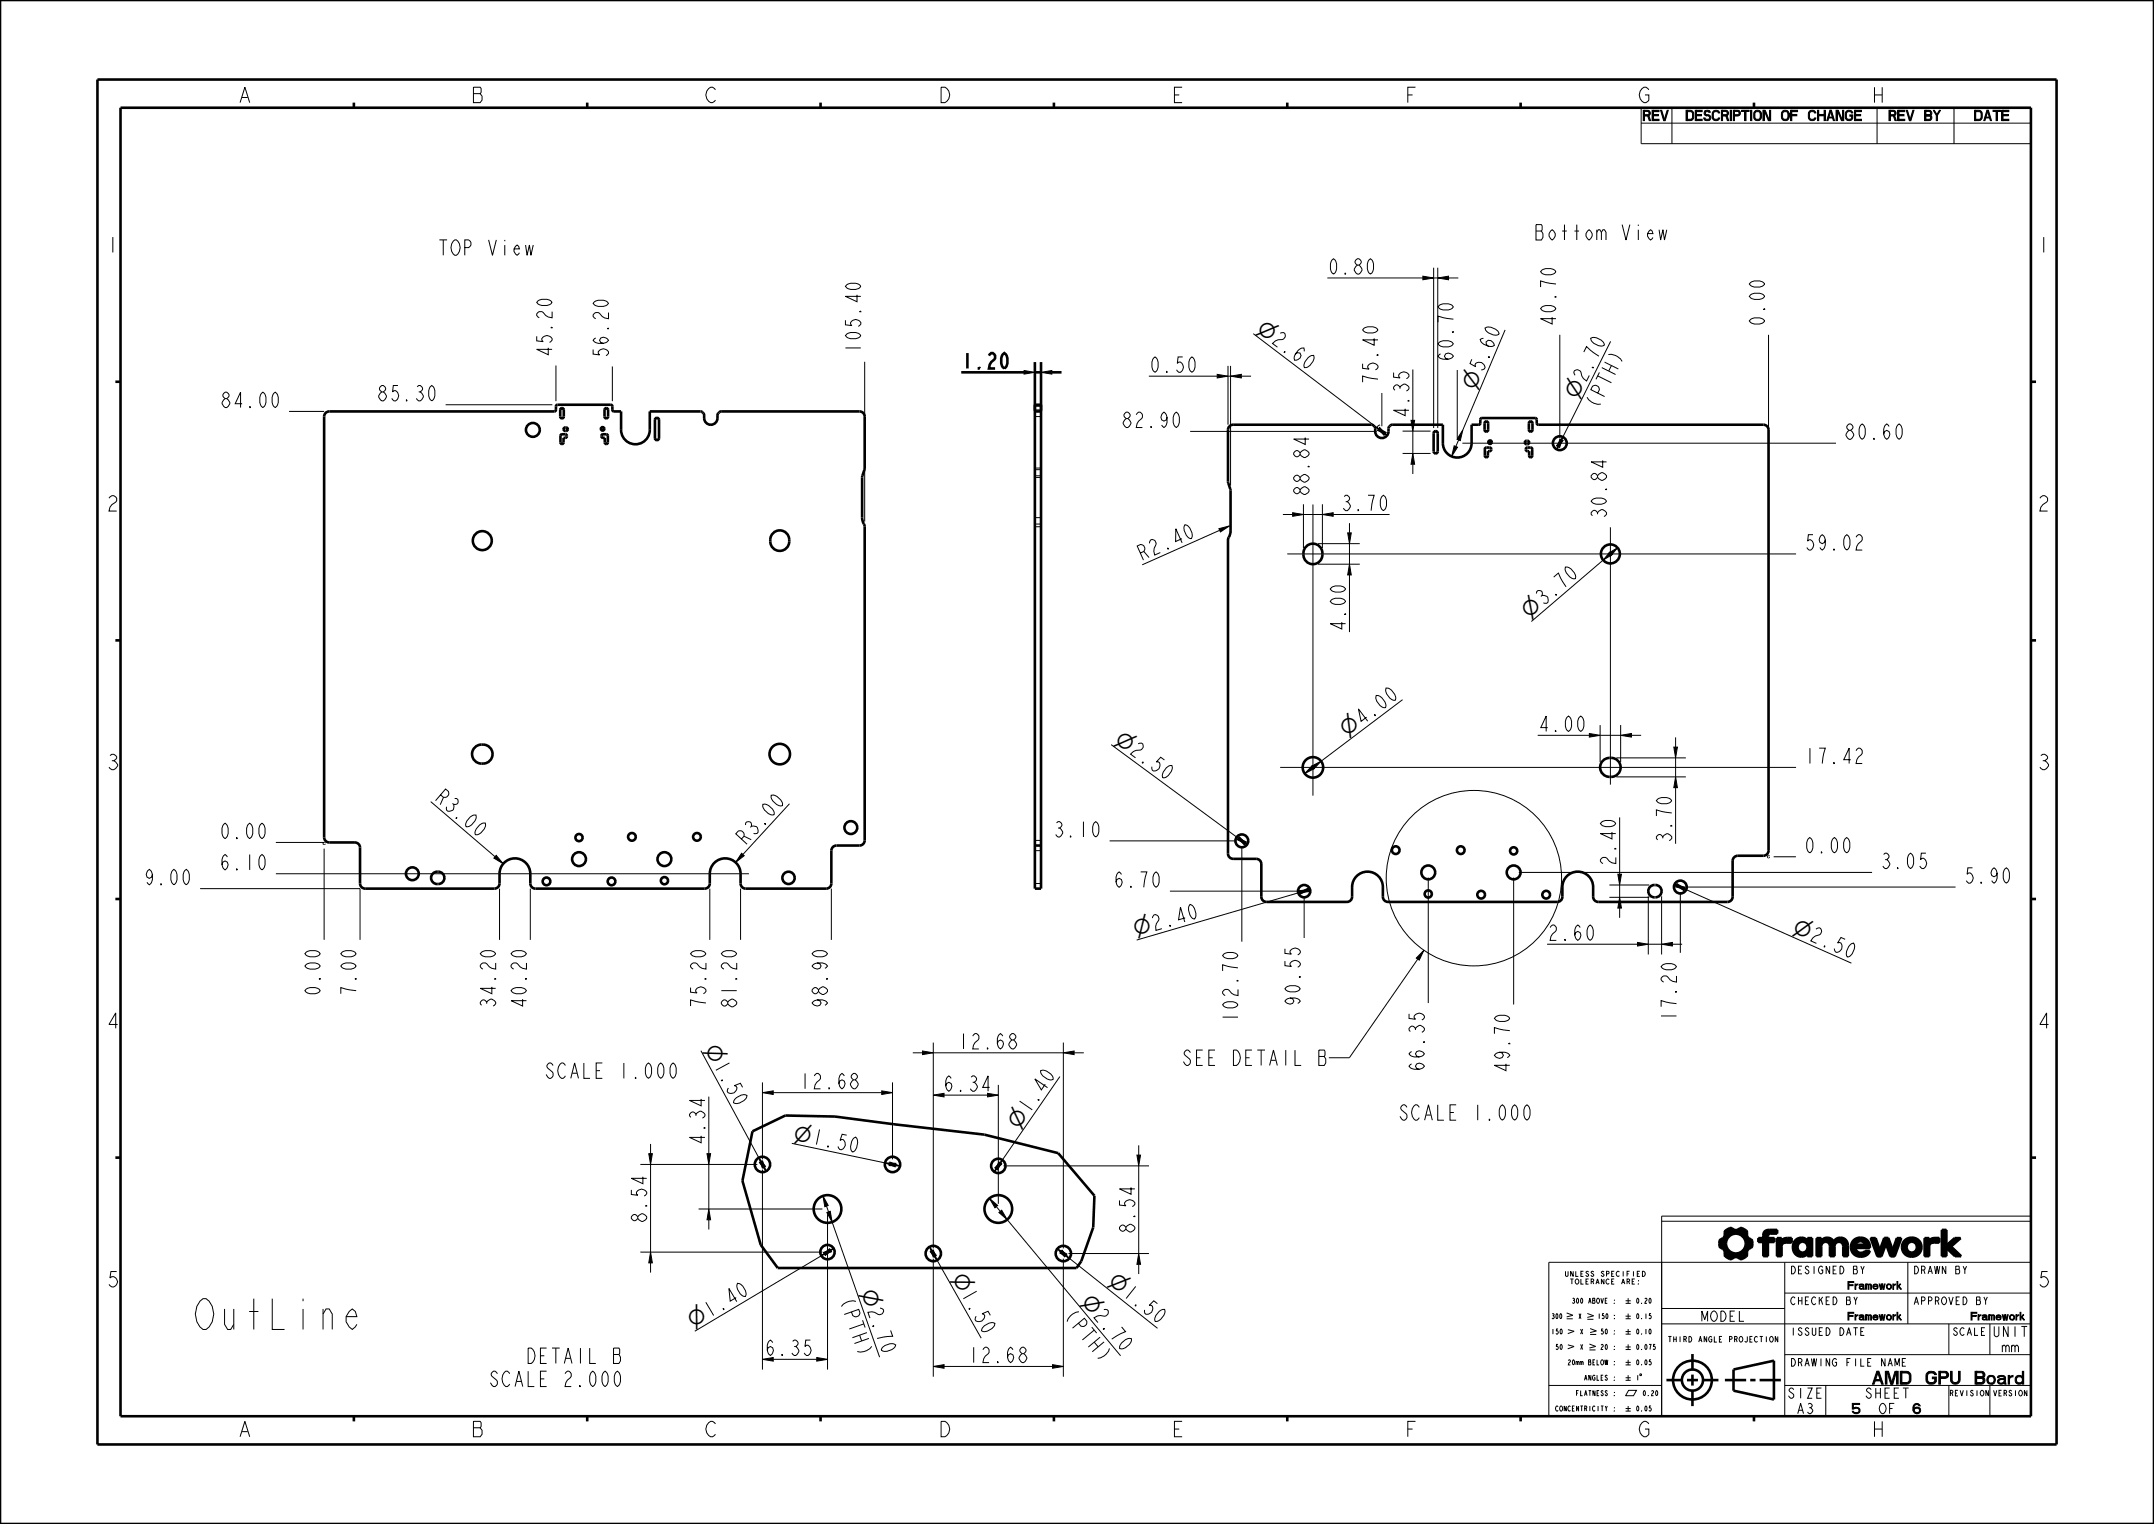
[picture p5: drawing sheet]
<svg xmlns="http://www.w3.org/2000/svg" width="420mm" height="297mm" viewBox="0 0 420 297" stroke-linecap="round" stroke-linejoin="round" font-family="sans-serif">
<g fill="#000">
<path d="M277.4 53.8l2.1 .4-2.1 .3zM280.3 54.2l2.1-.4v.7zM199.7 72.2l2.1 .4-2.1 .3zM203 72.6l2.1-.4v.7zM237.3 73l2.1 .3-2.1 .4zM239.9 73.3l2.1-.3v.7zM268.4 83.3l1.9 1-.4 .5zM269 83.3l1.5 1.6-1.9-1zM275.1 81.9h.7l-.3 2.1zM275.5 88.4l.3 2.1h-.7zM283.5 86.9l.7 .3-1.1 1.7zM285.2 83.8l-.5 2.1-.6-.3z"/>
<path d="M304.2 85.5l.6 .4-1.3 1.7zM304.7 85.2l-.6 2-.6-.3zM237.7 103l2-.5-1.7 1.2zM252.1 99.9l2.1 .4-2.1 .3zM257.9 100.3l2.1-.4v.7zM262.8 103.8h.7l-.4 2.1zM263.1 109.9l.4 2.1h-.7zM314 107.5l.4 .6-1.8 1.1zM313.6 107.8l1.8-1.1-1.4 1.7zM255.9 149.2l.4 .6-1.9 1zM255.7 149.3l1.9-1-1.5 1.6zM309.9 142.9l2.1 .4-2.1 .3z"/>
<path d="M316 143.3l2.1-.4v.7zM326.4 145.6h.7l-.4 2.1zM326.7 151.4l.4 2.1h-.7zM96.8 166.7l1.3 1.6-1.8-1.1zM144.6 166.3l.5 .5-1.7 1.3zM241.1 163.1l1.9 1-.4 .6zM241.7 163.1l1.4 1.5-1.9-1zM253.1 174l2-.9 .2 .7zM253.3 173.6l2.1-.3-1.9 1zM315.8 174.9l.4 2.1h-.7zM315.5 170.4h.7l-.4 2.1zM326.5 172.4l2.1 .5-.3 .6z"/>
<path d="M327 172.2l1.8 1.2-2.1-.6zM319.3 183.7l2.1 .3-2.1 .4zM324 184l2.1-.3v.7zM148.7 212.9l2.1-.3v.7zM171.9 212.6l2.1 .3-2.1 .4zM182 213.4l2.1-.3v.7zM179.9 204.8l2.1 .4-2.1 .3zM192.6 213.1l2.1 .3-2.1 .4zM207.3 205.2l2.1-.4v.7zM126.5 224.8h.7l-.3 2.1zM138.2 235.6l.4 2.1h-.7zM137.9 224.8h.7l-.4 2.1z"/>
<path d="M148 225.6l1.3 1.7-.7 .3zM148.1 226.6l.6-.4 .7 2.1zM160.5 233.1l1 1.8-.7 .3zM161.2 236.3l.7-.2 .4 2.1zM172.6 226.6l2.1 .1-.2 .7zM173.5 226.5l2 .7h-2.1zM192.9 233.5l1.6 1.4-.5 .5zM194.8 226.4l.5 .4-1.4 1.6zM195.5 226.1l-1 1.9-.5-.4zM194.8 236.3l.5-.5 1.1 1.9zM221.7 225.1h.7l-.4 2.1zM337.2 239.4h.4z"/>
<path d="M336.6 239.7l1-.3 .5 .2zM336.5 239.8l1.7-.1zM336.4 239.9l1.8-.2 2.2 .1 .2 .3-4.3 .6zM338.8 239.6l.6-.3 .3 .1zM338.5 239.7l1.2-.3 .7 .4zM344.1 240l.7-.3h1.7v.7h-2.6zM126.9 244l.3 2.1h-.7zM160.1 244.7l1.7-1.3 .3 .6zM160.6 244.1l1.9-.8-1.6 1.4zM181.2 243l1.4 1.6-.6 .4zM181.4 243.9l.6-.3 .7 2zM206.2 243.4l1.8 1-.4 .5z"/>
<path d="M207.1 243.6l1.4 1.6-1.9-1zM222 244.3l.4 2.1h-.7zM335.4 243l1.2-.1 .1 .3-.8 .2zM335.4 241.6l1.4-.2-.3 .8 .1 .7-1.2 .1-.1-.7zM335.9 243.4l.8-.2 .8 .8-1.2 .6v-.8zM336.3 240.7l1.9-.3-.8 .3-.6 .7-1.3 .2 .6-.4zM337.3 245.4l.3-.1zM336.8 245.1l1.4-.1-.9 .4zM336.6 245h1.9zM338.2 240.4l2.4-.3v.6l-1 .1-.7-.3zM336.3 244.6l1.2-.6 .7 .3 2.4 .3-.2 .3-3.8 .1zM338.6 245l1.8-.1-1.1 .4z"/>
<path d="M339.3 245.3l.9-.2-.6 .3zM338.8 244.3l.7-.3 1.1-.1v.7zM339.6 240.8h1zM339.5 244l1.2-.2zM339.7 240.9h1zM339.6 243.9l1.1-.2zM339.8 241h.9l-.8 .1zM339.7 243.8l1-.1zM339.9 241.1l.8-.1 .1 .1-.8 .1zM339.9 243.6l.9-.1-1 .2zM340 241.2l.8-.1v.1l-.7 .1zM340 243.5l.9-.1-1 .2z"/>
<path d="M340.1 241.3l.7-.1 .7 .4-1.2 .1zM340.2 243.2l1.3-.1a1.97 1.97 0 0 1-1.5 .4zM340.3 241.7h1.3l-1.3 .1zM340.3 243l1.3-.1v.1l-1.4 .2zM340.3 241.8l1.3-.1v.1l-1.2 .1zM340.3 242.9l1.3-.1-1.3 .2zM340.4 241.9l1.2-.1 .1 .1-1.3 .2zM340.4 242.8l1.3-.1-.1 .1-1.3 .1zM340.4 242.1l1.3-.2v.2l-1.3 .1zM340.4 242.6l1.3-.1v.2l-1.3 .1zM340.4 242.2l1.3-.1v.2l-1.3 .2zM340.4 242.5l1.3-.2v.2l-1.3 .1z"/>
<path d="M342.9 241.3h.9l.9-.5v.5l-1.8 .7zM343.8 240.8l1-.1-1 .6zM343.8 240.7l1-.1zM343.8 240.6l1.1-.1zM343.8 240.5l1.2-.1zM343.9 240.4h1.4zM342.9 242l1.8-.7h1.3v.7h-1.3v2.8h-.9v-2.8zM347.4 242.6v2.2h-.9zM346.5 241.3h.9v.5a1.16 1.16 0 0 1 1.1-.5h.8v.9h-1a.84 .84 0 0 0-.9 .4l-.9 2.2zM349.9 241.9l1.6 .1-1.7 .1zM349.6 243.2l.9-.2v.2l-.9 .2zM349.6 242.9l.9-.1v.2l-.9 .2z"/>
<path d="M349.6 243.4l.9-.2v.2l-.9 .1zM349.6 242.7l1-.1-.1 .2-.9 .1zM349.6 243.5l.9-.1 .1 .1-.9 .1zM349.6 242.6l1-.1v.1l-1 .1zM349.7 243.6l.9-.1 .1 .2-1 .1zM349.7 242.5l1-.1-.1 .1-1 .1zM349.7 243.8l1-.1v.1l-.9 .1zM349.7 242.3h1.1l-1.1 .2zM349.8 242.2l1.2-.1-.2 .2h-1.1zM349.8 243.9l.9-.1 .2 .1-1.1 .1zM349.8 244h1.2l-1.1 .1zM349.8 242.1l1.6-.1-1.6 .2z"/>
<path d="M350.7 241.3h1zM351.1 244.9h.4zM349.9 244.1l1.1-.1a.95 .95 0 0 0 1.4-.5v.8l-2.5-.1zM350.9 244.8h.9zM350.5 241.4l1.4-.1zM350.2 241.6l.3-.2 1.4-.1 .3 .2zM350.5 244.7h1.6l-1.2 .1zM350.4 244.6h1.8zM350.1 241.7l2.1-.2 .1 .1zM350.2 244.5l2.1-.1-.1 .2h-1.8zM350.1 241.7h2.3l-2.4 .1zM350.1 244.4l2.3-.1z"/>
<path d="M350 241.8h2.4l-2.5 .1zM349.9 244.2l2.5 .1-2.3 .1zM352.4 241.3h.9v3.5h-.9v-1.3a1.15 1.15 0 0 0-.4-1.4l.4-.3zM349.9 241.9l2.5-.1-.4 .3zM354.2 241.3h.9v3.5h-.9zM355.9 242h2.7a.85 .85 0 0 0-.9 .9v1.9h-.9v-1.9a.83 .83 0 0 0-.9-.9zM355.3 241.6a1.4 1.4 0 0 1 2.2 .3l-1.7 .1-.6 .5-.1-.6zM357.8 241.6a1.46 1.46 0 0 1 2.4 .7l-.9 .1-.5-.4h-1.3zM359.3 242.4l.9-.1 .1 2.5h-.9v-1.9zM361 243.5l.8-.2 .1 .2-.9 .1zM361 242.5l.9-.2v.2l-.9 .1zM361 243.6l.9-.1v.1l-.9 .2z"/>
<path d="M361 242.3l1-.1-1 .3zM361 243.8l.9-.2 .1 .2-.9 .1zM361.1 242.2l1-.1-.1 .1-1 .1zM361.1 243.9l.9-.1 .1 .1-.9 .1zM361.2 242.1l1.1-.1-1.2 .2zM361.2 244l.9-.1 .2 .1-1.1 .1zM361.2 242l1.5-.1-1.5 .2zM361.2 244.1h1.3l-1.2 .1zM361.4 241.8a1.89 1.89 0 0 1 3.1 .5l-.9 .1a.9 .9 0 0 0-.9-.5l-1.5 .1zM361.3 244.2h1.5zM362.4 244.9l1.1-.1zM361.3 244.2l1.7-.1 .7-.3h.9l-.3 .5-2.8 .1z"/>
<path d="M361 242.6h3.6v.5l-3.7 .1zM361.5 244.4l2.8-.1-.8 .5-1.1 .1zM363.6 242.4l.9-.1 .1 .3h-.9zM360.9 243.2l3.7-.1-2.8 .1v.1l-.8 .2zM364.8 241.3h.9l.8 2.4-.4 1.1zM367.4 241.3h.8l.9 2.3 1.6-2.3-1.3 3.5h-.8l-.9-2.4-.9 2.4h-.7zM369.9 241.3h.8l-1.6 2.3zM370.9 243.2l.9-.2v.2l-.9 .1zM370.9 242.9l.9-.1v.2l-.9 .2zM370.9 243.3l.9-.1v.2l-.9 .1zM370.9 242.8l.9-.1v.1l-.9 .1zM370.9 243.5l.9-.1 .1 .1-.9 .1z"/>
<path d="M370.9 242.6l1-.1-.1 .2-.9 .1zM371 243.6l.9-.1v.2l-.9 .1zM371 242.5l1-.1-.1 .1-1 .1zM371 243.8l.9-.1 .1 .1-.9 .1zM371 242.3l1.1-.1-.1 .2-1 .1zM371.1 243.9l.9-.1 .2 .1-1.1 .1zM371.1 242.2l1.2-.1-1.3 .2zM371.1 244l1.1-.1 .2 .1-1.2 .1zM371.1 242.1l1.6-.1-1.6 .2zM371.4 241.8a1.94 1.94 0 0 1 3.2 .7l-.9 .1a.96 .96 0 0 0-1-.6l-1.6 .1zM371.2 244.1h3.1a1.97 1.97 0 0 1-3.1 0zM373.7 242.6l.9-.1 .1 .7-.2 .7-.2 .2h-1.4a1.06 1.06 0 0 0 .8-1.5z"/>
<path d="M376.2 242.6v2.2h-.9zM375.3 241.3h.9v.5a1.16 1.16 0 0 1 1.1-.5h.8v.9h-1a.84 .84 0 0 0-.9 .4l-.9 2.2zM378.6 239.7h.9v3l1.6-1.4h1.2l-1.9 1.6 2 1.9h-1.2l-1.7-1.6v1.6h-.9zM159.3 264.6l2.1 .3-2.1 .4zM182 266.3l2.1-.4v.7zM205.2 265.9l2.1 .4-2.1 .3z"/>
</g>
<g fill="none" stroke="#000" stroke-width=".19">
<path d="M320 21h76v7h-76zM320 24h76M326 21v7M366 21v7M381 21v7M258.8 54.2h18.6M277.4 53.8l2.1 .4-2.1 .3zM279.5 52.2v31.2M279.5 54.2h.8M280.3 54.2l2.1-.4v.7zM280.3 52.2v31.2M282.4 54.2h1.9"/>
<path d="M86.9 78.9h20.8M108.4 71.2v7M119.4 71.4v6.8M168.6 70.5v31.2M199.7 72.2l2.1 .4-2.1 .3zM203 72.6l2.1-.4v.7zM224 73.3h13.3M237.3 73l2.1 .3-2.1 .4zM239.4 71.3v11.5M239.4 73.3h.5M239.9 73.3l2.1-.3v.7zM239.9 71.3v23.3"/>
<path d="M242 73.3h1.9M244.4 65l24 18.3M269.4 76.6v6.5M275.5 72v9.9M284.1 72.1v13.3M293.5 64.3l-8.3 19.5M304.1 65.2v20.2M314 66.5l-9.3 18.7M344.8 65.2v100.8M56.4 80.2h6.8M232.1 84.1h36.3M252.1 99.9l2.1 .4-2.1 .3z"/>
<path d="M254.2 98.3v8.5M256 98.3v56.8M257.9 98.3v8.5M268.4 83.3l1.9 1-.4 .5zM269 83.3l1.5 1.6-1.9-1zM269.1 82.8a1.3 1.3 0 0 0-1 1.3M273.5 88.4h5.4M273.5 84h5.4M275.1 81.9h.7l-.3 2.1zM275.5 88.4l.3 2.1h-.7zM275.5 84v4.4M275.5 90.5v1.9"/>
<path d="M281.3 86.4a2.8 2.8 0 0 0 2.7 2.8M283.5 86.9l.7 .3-1.1 1.7zM284.4 85.7l-.5 1.3M285.1 86.4h72.9M285.2 83.8l-.5 2.1-.6-.3zM302.8 86.4a1.35 1.35 0 0 0 1.6 1.3M304.2 85.5l.6 .4-1.3 1.7zM304.7 85.2l-.6 2-.6-.3zM237.7 103l2-.5-1.7 1.2zM237.8 103.3l-15.1 6.8M250.2 100.3h1.9M251 107.9h99.2"/>
<path d="M254.2 100.3h3.7M257 109.9h8.1M257 105.9h8.1M257.9 100.3l2.1-.4v.7zM260 100.3h10.9M262.8 103.8h.7l-.4 2.1zM263.1 109.9l.4 2.1h-.7zM263.1 101.9v1.9M263.1 105.9v4M263.1 112v11.2M312.2 107.9a1.85 1.85 0 0 0 1.1 1.8M312.6 109.2l-14 11.9"/>
<path d="M313.6 107.8l1.8-1.1-1.4 1.7zM314 107.5l.4 .6-1.8 1.1zM314 102.8v50.1M273.5 136.4l-15.9 11.9M84 156.2l12.5 10.8M153.9 156.6l-9 9.9M216.7 145.1l24.4 18M249.6 149.5h100.6M254 149.5a2 2 0 0 0 1.1 1.8M255.7 149.3l1.9-1-1.5 1.6zM255.9 149.2l.4 .6-1.9 1zM299.8 143.3h10.1"/>
<path d="M309.9 142.9l2.1 .4-2.1 .3zM312 143.3h4M312 141.3v7.2M315.2 151.4h13.5M315.2 147.7h13.5M315.8 159.3v11.1M316 143.3l2.1-.4v.7zM316 141.3v7.2M318.1 143.3h1.9M326.4 145.6h.7l-.4 2.1zM326.7 151.4l.4 2.1h-.7zM326.7 143.7v1.9"/>
<path d="M326.7 147.7v3.7M326.7 153.5v10.9M39 173.2h31.2v10M53.8 170.3h92.2M53.8 164.2h9.4M63.2 165.4v17.8M96.8 166.7l1.3 1.6-1.8-1.1zM97.4 173.2v10M103.4 173.2v10M138.4 173.2v10M144.4 173.2v10M144.6 166.3l.5 .5-1.7 1.3z"/>
<path d="M162.1 173.2v10M216.4 163.9h24.7M228.1 173.7h25.2M241.1 163.1l1.9 1-.4 .6zM241.7 163.1l1.4 1.5-1.9-1zM241.8 162.7a1.25 1.25 0 0 0-.9 1.2M242.1 164.9v18.6M253.1 174l2-.9 .2 .7zM253.1 174l-31.5 9.2M253.3 173.6l2.1-.3-1.9 1zM254.3 174.7v8.1M255 172.7a1.2 1.2 0 0 1 .5 1"/>
<path d="M278.5 171v24.5M295.1 171v24.8M296.1 170h68.9M313.8 174.9h7.8M313.8 172.5h7.8M315.5 170.4h.7l-.4 2.1zM315.8 174.9l.4 2.1h-.7zM315.8 172.5v2.4M315.8 177v1.9M321.4 174.7v11.3M324 174.7v11.3M326.5 172.4l2.1 .5-.3 .6z"/>
<path d="M327 172.2l1.8 1.2-2.1-.6zM327.1 171.8a1.25 1.25 0 0 0-.5 1.8M327.6 173.9v11.8M328.6 172.9h52.7M328.8 173.4l32.2 14.3M328.9 172.6a1.25 1.25 0 0 1-.3 1.1M345.8 167h4.4M301.7 184h17.6M319.3 183.7l2.1 .3-2.1 .4zM321.4 184h2.6M324 184l2.1-.3v.7zM326.1 184h1.9"/>
<path d="M136.7 204.8l11.3 20.8M138.2 213.7v11.1M148.7 212.9l2.1-.3v.7zM148.7 210.9v15M150.8 212.9h21.1M171.9 212.6l2.1 .3-2.1 .4zM174 210.9v15M178 205.2h1.9M179.9 204.8l2.1 .4-2.1 .3zM182 213.4l2.1-.3v.7zM182 203.2v40.1M182 205.2h25.3"/>
<path d="M184.1 213.4h8.5M192.6 213.1l2.1 .3-2.1 .4zM194.7 211.4v23.2M206.7 209.8l-11.2 16.3M207.3 205.2l2.1-.4v.7zM207.3 203.2v40.1M209.4 205.2h1.9M124.9 226.9h22.8M126.5 224.8h.7l-.3 2.1zM126.9 222.9v1.9M126.9 226.9v17.1M136.2 235.6h24.2"/>
<path d="M137.9 224.8h.7l-.4 2.1zM138.2 235.6l.4 2.1h-.7zM138.2 226.9v8.7M138.2 237.7v1.9M148 225.6l1.3 1.7-.7 .3zM148.1 226.6l.6-.4 .7 2.1zM148.7 227.9v39M150.2 226.9a1.5 1.5 0 0 1-1.7 1.5M154.4 222.8l18.2 3.8M160.5 233.1l1 1.8-.7 .3zM161.2 235l.4 1.2M161.2 236.3l.7-.2 .4 2.1z"/>
<path d="M161.4 236.6v30.3M161.4 232.9a2.7 2.7 0 0 0-2.7 2.7M162.3 238.2l9.2 26.3M172.6 226.6l2.1 .1-.2 .7zM173.5 226.5l2 .7h-2.1zM175.5 226.9l-.1 .6-.3 .5M192.9 233.5l1.6 1.4-.5 .5zM193.3 227.2a1.4 1.4 0 0 0 1.4 1.4M193.8 233.1a2.7 2.7 0 0 0-1.8 2.5M194.3 235.2l.7 .9M194.8 226.4l.5 .4-1.4 1.6zM194.8 236.3l.5-.5 1.1 1.9z"/>
<path d="M195.5 226.1l-1 1.9-.5-.4zM195.7 227.2h28.3M196.4 237.7l22.1 26.5M221.7 225.1h.7l-.4 2.1zM222 223.2v1.9M222 227.2v17.1M324 238h72M336.4 239.9l1.8-.2 2.2 .1 .2 .3-4.3 .6zM336.5 239.8l1.7-.1zM336.6 239.7l1-.3 .5 .2zM337.2 239.4h.4zM338.5 239.7l1.2-.3 .7 .4z"/>
<path d="M338.8 239.6l.6-.3 .3 .1zM344.1 240l.7-.3h1.7v.7h-2.6zM378.6 239.7h.9v3l1.6-1.4h1.2l-1.9 1.6 2 1.9h-1.2l-1.7-1.6v1.6h-.9zM124.9 244h35.4M126.9 244l.3 2.1h-.7zM126.9 246.1v1.9M160.1 244.7l1.7-1.3 .3 .6zM160.1 244.7l-24.6 14.7M160.6 244.1l1.9-.8-1.6 1.4zM161.9 242.7a1.4 1.4 0 0 1 .8 1.3M181.2 243l1.4 1.6-.6 .4zM181.4 243.9l.6-.3 .7 2z"/>
<path d="M182 245.3v23M182.1 242.8a1.5 1.5 0 0 0-1.6 1.5M182.7 245.6l8.6 15.2M206.2 243.4l1.8 1-.4 .5zM206.9 242.9a1.5 1.5 0 0 0-1.1 1.4M207.1 243.6l1.4 1.6-1.9-1zM207.3 245.3v23M208.3 244.3h15.7M208.5 245.2l17.2 13.7M222 244.3l.4 2.1h-.7zM305.5 257h1.2M305.5 255.9l1.2 .4-1.2 .3"/>
<path d="M305.7 259.1l1.2 .3-1.2 .5M309.5 257.1h1.2M309.5 256l1.2 .4M310 258.9l1.3 .5M310.7 256.4l-1.2 .3M311.3 259.4l-1.3 .3M324 255h24M324 258h72M335.4 243l1.2-.1 .1 .3-.8 .2zM335.4 241.6l1.4-.2-.3 .8 .1 .7-1.2 .1-.1-.7zM335.9 243.4l.8-.2 .8 .8-1.2 .6v-.8zM336.3 240.7l1.9-.3-.8 .3-.6 .7-1.3 .2 .6-.4z"/>
<path d="M336.3 244.6l1.2-.6 .7 .3 2.4 .3-.2 .3-3.8 .1zM336.6 245h1.9zM336.8 245.1l1.4-.1-.9 .4zM337.3 245.4l.3-.1zM338.2 240.4l2.4-.3v.6l-1 .1-.7-.3zM338.6 245l1.8-.1-1.1 .4zM338.8 244.3l.7-.3 1.1-.1v.7zM339.3 245.3l.9-.2-.6 .3zM339.5 244l1.2-.2zM339.6 240.8h1zM339.6 243.9l1.1-.2zM339.7 240.9h1z"/>
<path d="M339.7 243.8l1-.1zM339.8 241h.9l-.8 .1zM339.9 241.1l.8-.1 .1 .1-.8 .1zM339.9 243.6l.9-.1-1 .2zM340 241.2l.8-.1v.1l-.7 .1zM340 243.5l.9-.1-1 .2zM340.1 241.3l.7-.1 .7 .4-1.2 .1zM340.2 243.2l1.3-.1a1.97 1.97 0 0 1-1.5 .4zM340.3 241.7h1.3l-1.3 .1zM340.3 243l1.3-.1v.1l-1.4 .2zM340.3 241.8l1.3-.1v.1l-1.2 .1zM340.3 242.9l1.3-.1-1.3 .2z"/>
<path d="M340.4 241.9l1.2-.1 .1 .1-1.3 .2zM340.4 242.8l1.3-.1-.1 .1-1.3 .1zM340.4 242.1l1.3-.2v.2l-1.3 .1zM340.4 242.6l1.3-.1v.2l-1.3 .1zM340.4 242.2l1.3-.1v.2l-1.3 .2zM340.4 242.5l1.3-.2v.2l-1.3 .1zM342.9 241.3h.9l.9-.5v.5l-1.8 .7zM342.9 242l1.8-.7h1.3v.7h-1.3v2.8h-.9v-2.8zM343.8 240.8l1-.1-1 .6zM343.8 240.7l1-.1zM343.8 240.6l1.1-.1zM343.8 240.5l1.2-.1z"/>
<path d="M343.9 240.4h1.4zM346.5 241.3h.9v.5a1.16 1.16 0 0 1 1.1-.5h.8v.9h-1a.84 .84 0 0 0-.9 .4l-.9 2.2zM347.4 242.6v2.2h-.9zM348 252h48M348 246v30M349.6 242.9l.9-.1v.2l-.9 .2zM349.6 243.2l.9-.2v.2l-.9 .2zM349.6 243.4l.9-.2v.2l-.9 .1zM349.6 242.7l1-.1-.1 .2-.9 .1zM349.6 243.5l.9-.1 .1 .1-.9 .1zM349.6 242.6l1-.1v.1l-1 .1zM349.7 243.6l.9-.1 .1 .2-1 .1z"/>
<path d="M349.7 242.5l1-.1-.1 .1-1 .1zM349.7 243.8l1-.1v.1l-.9 .1zM349.7 242.3h1.1l-1.1 .2zM349.8 243.9l.9-.1 .2 .1-1.1 .1zM349.8 242.2l1.2-.1-.2 .2h-1.1zM349.8 244h1.2l-1.1 .1zM349.8 242.1l1.6-.1-1.6 .2zM349.9 244.1l1.1-.1a.95 .95 0 0 0 1.4-.5v.8l-2.5-.1zM349.9 244.2l2.5 .1-2.3 .1zM349.9 241.9l2.5-.1-.4 .3zM349.9 241.9l1.6 .1-1.7 .1zM350 241.8h2.4l-2.5 .1z"/>
<path d="M350.1 244.4l2.3-.1zM350.1 241.7l2.1-.2 .1 .1zM350.1 241.7h2.3l-2.4 .1zM350.2 244.5l2.1-.1-.1 .2h-1.8zM350.2 241.6l.3-.2 1.4-.1 .3 .2zM350.4 244.6h1.8zM350.5 244.7h1.6l-1.2 .1zM350.5 241.4l1.4-.1zM350.7 241.3h1zM350.9 244.8h.9zM351.1 244.9h.4zM352.4 241.3h.9v3.5h-.9v-1.3a1.15 1.15 0 0 0-.4-1.4l.4-.3z"/>
<path d="M354.2 241.3h.9v3.5h-.9zM355.3 241.6a1.4 1.4 0 0 1 2.2 .3l-1.7 .1-.6 .5-.1-.6zM355.9 242h2.7a.85 .85 0 0 0-.9 .9v1.9h-.9v-1.9a.83 .83 0 0 0-.9-.9zM357.8 241.6a1.46 1.46 0 0 1 2.4 .7l-.9 .1-.5-.4h-1.3zM359.3 242.4l.9-.1 .1 2.5h-.9v-1.9zM360.9 243.2l3.7-.1-2.8 .1v.1l-.8 .2zM361 242.6h3.6v.5l-3.7 .1zM361 243.5l.8-.2 .1 .2-.9 .1zM361 242.5l.9-.2v.2l-.9 .1zM361 243.6l.9-.1v.1l-.9 .2zM361 242.3l1-.1-1 .3zM361 243.8l.9-.2 .1 .2-.9 .1z"/>
<path d="M361.1 242.2l1-.1-.1 .1-1 .1zM361.1 243.9l.9-.1 .1 .1-.9 .1zM361.2 242.1l1.1-.1-1.2 .2zM361.2 244l.9-.1 .2 .1-1.1 .1zM361.2 242l1.5-.1-1.5 .2zM361.2 244.1h1.3l-1.2 .1zM361.3 244.2l1.7-.1 .7-.3h.9l-.3 .5-2.8 .1zM361.3 244.2h1.5zM361.4 241.8a1.89 1.89 0 0 1 3.1 .5l-.9 .1a.9 .9 0 0 0-.9-.5l-1.5 .1zM361.5 244.4l2.8-.1-.8 .5-1.1 .1zM362.4 244.9l1.1-.1zM363.6 242.4l.9-.1 .1 .3h-.9z"/>
<path d="M364.8 241.3h.9l.8 2.4-.4 1.1zM367.4 241.3h.8l.9 2.3 1.6-2.3-1.3 3.5h-.8l-.9-2.4-.9 2.4h-.7zM369.9 241.3h.8l-1.6 2.3zM370.9 242.9l.9-.1v.2l-.9 .2zM370.9 243.2l.9-.2v.2l-.9 .1zM370.9 242.8l.9-.1v.1l-.9 .1zM370.9 243.3l.9-.1v.2l-.9 .1zM370.9 242.6l1-.1-.1 .2-.9 .1zM370.9 243.5l.9-.1 .1 .1-.9 .1zM371 242.5l1-.1-.1 .1-1 .1zM371 243.6l.9-.1v.2l-.9 .1zM371 242.3l1.1-.1-.1 .2-1 .1z"/>
<path d="M371 243.8l.9-.1 .1 .1-.9 .1zM371.1 242.2l1.2-.1-1.3 .2zM371.1 243.9l.9-.1 .2 .1-1.1 .1zM371.1 242.1l1.6-.1-1.6 .2zM371.1 244l1.1-.1 .2 .1-1.2 .1zM371.2 244.1h3.1a1.97 1.97 0 0 1-3.1 0zM371.4 241.8a1.94 1.94 0 0 1 3.2 .7l-.9 .1a.96 .96 0 0 0-1-.6l-1.6 .1zM372 246v12M373.7 242.6l.9-.1 .1 .7-.2 .7-.2 .2h-1.4a1.06 1.06 0 0 0 .8-1.5zM375.3 241.3h.9v.5a1.16 1.16 0 0 1 1.1-.5h.8v.9h-1a.84 .84 0 0 0-.9 .4l-.9 2.2zM376.2 242.6v2.2h-.9zM380 258v6"/>
<path d="M388 258v6M396 246h-94v30h94v-39h-72v39M150.8 264.9h8.5M159.3 264.6l2.1 .3-2.1 .4zM182 266.3l2.1-.4v.7zM184.1 266.3h21.1M205.2 265.9l2.1 .4-2.1 .3zM302 270h22M305.7 262.1l1.2 .3-1.2 .5M309.9 263.1h1.2M309.9 261.9l1.2 .5M310 260.1h1.2"/>
<path d="M311.1 262.4l-1.2 .3M348 264h48M348 270h48M356 270v6M380 270v6M388 270v6"/>
<circle cx="287.4" cy="171.1" r="17.1"/>
</g>
<g fill="none" stroke="#000" stroke-width=".51">
<path d="M0 0h420v297h-420zM19 15.5h382v266h-382zM23.5 21h372.5v255h-372.5zM69 20v1M114.5 20v1M160 20v1M205.5 20v1M251 20v1M296.5 20v1M342 20v1M22.5 74.4h1M187.4 72.6h12.3"/>
<path d="M201.8 70.6v9.5M201.8 72.6h1.2M203 70.6v9.5M205.1 72.6h1.9M396 74.4h1M22.5 124.8h1M396 124.8h1M22.5 175.2h1M396 175.2h1M22.5 225.6h1M336.4 239.9l.7-.5h.5a1.25 1.25 0 0 0 1.7 0l.3-.1 .5 .3 .5 .5a1.25 1.25 0 0 0 .9 1.5l.1 .2 .1 .5-.2 .8a1.25 1.25 0 0 0-.9 1.5l-.1 .2-.4 .3-.8 .2a1.25 1.25 0 0 0-1.7 0l-.3 .1a1.35 1.35 0 0 1-1-1.6l-1-.9v-.9l.1-.4a1.25 1.25 0 0 0 .9-1.5zM344.1 240l.6-.3h1.8v.7h-1.4l-.3 .3-.1 .6h1.3v.7h-1.3v2.8h-.9v-2.8h-.9v-.7h.9l.1-.8z"/>
<path d="M378.6 239.7h.9v3l1.6-1.4h1.2l-1.9 1.6 2 1.9h-1.2l-1.7-1.6v1.6h-.9zM396 225.6h1M151.6 247.1l-3.3-4.5-3.5-12.5 1.9-9.6 6.4-3.1 9.7 .2 11.5 1.5 17.6 2 14.4 3.6 7.1 8.3-.2 6.2-2.4 6.6-.9 1.3M346.5 241.3h.9v.6l.6-.6h1.3v.9h-1.3l-.5 .3-.1 2.3h-.9zM350.1 241.7l.6-.4 .6-.1 .7 .2 .4 .4v-.5h.9v3.5h-.9v-.5l-.4 .4-.6 .2-.7-.1-.6-.4-.4-.6-.1-.8 .1-.7zM354.2 241.3h.9v.6l.7-.6 .8-.1 .6 .3 .3 .5 .4-.5 .5-.2 .7-.1 .5 .2 .4 .4 .3 .6v2.4h-.9v-2.2l-.3-.4-.5-.2-.5 .2-.3 .4-.1 2.2h-.9v-2.2l-.3-.4-.5-.2-.5 .2-.3 .4-.1 2.2h-.9zM361.4 241.7l.6-.4 .7-.1 .7 .1 .6 .4 .5 .6 .1 .9h-2.8l.3 .6 .5 .3h.6l.5-.3h.9l-.3 .5-.6 .4-.8 .2-.8-.1-.6-.4-.4-.6-.2-.7 .1-.8zM362.1 242.1l.4-.2h.5l.4 .3 .3 .4h-1.9zM364.8 241.3h.9l.8 2.4 .9-2.4h.8l.9 2.3 .8-2.3h.8l-1.3 3.5h-.8l-.9-2.4-.9 2.4h-.7zM375.3 241.3h.9v.6l.6-.6h1.3v.9h-1.3l-.5 .3-.1 2.3h-.9zM69 276v1M114.5 276v1"/>
<path d="M160 276v1M205.5 276v1M251 276v1M296.5 276v1M324.9 269h3.2M328.9 269h2.2M330 263.9v3.2M330 267.9v2.1M330 270.8v3.2M331.9 269h3.2M336.3 269h4.2M338 266.9l7.9-1.7v7.5l-7.9-1.7z"/>
<path d="M341.3 269h1M342 276v1M343.1 269h4.1"/>
<circle cx="338.5" cy="242.3" r="1.93"/>
<circle cx="351.5" cy="243.1" r="1.03"/>
<circle cx="372.8" cy="243.1" r="1.88"/>
<circle cx="372.8" cy="243.1" r="1.04"/>
<circle cx="330" cy="269" r="3.8"/>
<circle cx="330" cy="269" r="2.06"/>
</g>
<!-- layer: ASSEM_MEM -->
<g fill="none" stroke="#000" stroke-width=".51">
<path d="M109.4 79.6a.35 .35 0 0 1 .5 .3v1.3a.35 .35 0 0 1-.3 .3 .35 .35 0 0 1-.4-.3v-1.3zM118 79.6a.35 .35 0 0 1 .6 .3v1.3a.35 .35 0 0 1-.4 .3 .35 .35 0 0 1-.3-.3v-1.3zM201.8 78.9h1.2v94.3h-1.2zM63.5 80.5l.7-.3h43.9l.3-.2v-1l.3-.1h10.4l.3 .1v.9l.2 .2 1.5 .1v3.6a2.8 2.8 0 0 0 2.8 2.8 2.8 2.8 0 0 0 2.8-2.8v-3.6h9.9l.3 .1 .4 .6a1.37 1.37 0 0 0 .6 1.7 1.37 1.37 0 0 0 1.8-.4l.1-.3 .1-1.2 .4-.4 .3-.1h27a1 1 0 0 1 1 1v10l-.5 1.8v7.9l.5 1.8v61.1a1 1 0 0 1-1 1h-4.5a1 1 0 0 0-1 1v6.4a1 1 0 0 1-1 1h-15.7a1 1 0 0 1-1-1 4.3 4.3 0 0 0-1.1-4.3 3 3 0 0 0-3.2-.3 3 3 0 0 0-1.7 2.7v1.9a1 1 0 0 1-1 1h-33a1 1 0 0 1-1-1 4.3 4.3 0 0 0-1.1-4.3 3 3 0 0 0-3.2-.3 3 3 0 0 0-1.7 2.7v1.9a1 1 0 0 1-1 1h-25.2a1 1 0 0 1-1-1v-7a1 1 0 0 0-1-1h-5a1 1 0 0 1-1-1v-82zM109.3 84.8l.3-.2h.6l.3 .2-.1 .5h-.5v.9a.3 .3 0 0 1-.3 .3 .3 .3 0 0 1-.3-.3zM117.3 84.8l.3-.2h.6l.3 .2v1.4a.3 .3 0 0 1-.3 .3 .3 .3 0 0 1-.3-.3v-.9h-.5zM127.8 81.6a.4 .4 0 0 1 .4-.2 .4 .4 0 0 1 .3 .4v3.6a.4 .4 0 0 1-.4 .4 .4 .4 0 0 1-.4-.4zM201.8 80.2h1.2M239.7 83.1l.7-.3h27l.4 .1 .3 .6a1.37 1.37 0 0 0 .6 1.7 1.37 1.37 0 0 0 1.8-.4l.2-.3 .1-1.2 .3-.4 .3-.1h9.9v3.6a2.8 2.8 0 0 0 2.8 2.8 2.8 2.8 0 0 0 2.8-2.8v-3.6l1.6-.1 .1-.2 .1-.9 .2-.1h10.4l.3 .1 .1 1 .2 .2h43.9a1 1 0 0 1 1 1v82a1 1 0 0 1-1 1h-5a1 1 0 0 0-1 1v7a1 1 0 0 1-1 1h-25.2a1 1 0 0 1-1-1 4.3 4.3 0 0 0-1.1-4.3 3 3 0 0 0-3.2-.3 3 3 0 0 0-1.7 2.7v1.9a1 1 0 0 1-1 1h-33a1 1 0 0 1-1-1 4.3 4.3 0 0 0-1.1-4.3 3 3 0 0 0-3.2-.3 3 3 0 0 0-1.7 2.7v1.9a1 1 0 0 1-1 1h-15.7a1 1 0 0 1-1-1v-6.4a1 1 0 0 0-1-1h-4.5a1 1 0 0 1-1-1v-61.2l.5-1.7v-7.9l-.5-1.8v-10zM279.6 84.2a.4 .4 0 0 1 .4-.2 .4 .4 0 0 1 .3 .4v3.6a.4 .4 0 0 1-.4 .4 .4 .4 0 0 1-.4-.4zM289.5 82.3a.35 .35 0 0 1 .4-.2 .35 .35 0 0 1 .3 .4v1.3a.35 .35 0 0 1-.4 .3 .35 .35 0 0 1-.3-.3zM289.6 87.4l.2-.2h.7l.2 .2-.1 .5h-.5v.9a.3 .3 0 0 1-.3 .3 .3 .3 0 0 1-.3-.3z"/>
<path d="M297.6 87.4l.2-.2h.7l.2 .2 .1 1.4a.3 .3 0 0 1-.3 .3 .3 .3 0 0 1-.3-.3v-.9h-.5zM298.2 82.3a.35 .35 0 0 1 .4-.2 .35 .35 0 0 1 .2 .4v1.3a.35 .35 0 0 1-.3 .3 .35 .35 0 0 1-.4-.3zM150.7 103.9a1.95 1.95 0 0 1 3.2 1 1.95 1.95 0 0 1-2.4 2.4 2.06 2.06 0 0 1-.8-3.4zM254.7 106.5a1.95 1.95 0 0 1 3.2 1 1.95 1.95 0 0 1-2.4 2.4 2.06 2.06 0 0 1-.8-3.4zM92.6 145.7a1.96 1.96 0 0 1 2.7-.2 1.96 1.96 0 0 1 .2 2.8 1.96 1.96 0 0 1-2.7 .1 1.96 1.96 0 0 1-.2-2.7zM312.5 148.2a1.96 1.96 0 0 1 2.8-.1 1.96 1.96 0 0 1 .2 2.8 1.96 1.96 0 0 1-2.8 .1 1.96 1.96 0 0 1-.2-2.8zM84.5 170.1a1.28 1.28 0 0 1 1.8 .1 1.28 1.28 0 0 1 0 1.8 1.28 1.28 0 0 1-1.8 0 1.2 1.2 0 0 1 0-1.9zM201.8 164.8h1.2M151.6 247.1h58.3"/>
<circle cx="103.9" cy="83.8" r="1.35"/>
<circle cx="110.3" cy="83.7" r=".39"/>
<circle cx="117.5" cy="83.6" r=".34"/>
<circle cx="290.5" cy="86.2" r=".34"/>
<circle cx="297.8" cy="86.2" r=".38"/>
<circle cx="304.1" cy="86.4" r="1.35"/>
<circle cx="94" cy="105.4" r="1.85"/>
<circle cx="314" cy="107.9" r="1.85"/>
<circle cx="152" cy="147" r="2"/>
<circle cx="256" cy="149.5" r="2"/>
<circle cx="63.2" cy="164.4" r=".05"/>
<circle cx="80.4" cy="170.3" r="1.25"/>
<circle cx="106.6" cy="171.8" r=".75"/>
<circle cx="112.9" cy="167.4" r="1.35"/>
<circle cx="112.9" cy="163.2" r=".7"/>
<circle cx="119.2" cy="171.8" r=".75"/>
<circle cx="123.2" cy="163.1" r=".75"/>
<circle cx="129.6" cy="167.4" r="1.35"/>
<circle cx="129.6" cy="171.6" r=".7"/>
<circle cx="135.9" cy="163.1" r=".75"/>
<circle cx="153.8" cy="171.1" r="1.2"/>
<circle cx="165.9" cy="161.3" r="1.25"/>
<circle cx="242.1" cy="163.9" r="1.25"/>
<circle cx="254.3" cy="173.7" r="1.2"/>
<circle cx="272.1" cy="165.7" r=".75"/>
<circle cx="278.5" cy="174.2" r=".7"/>
<circle cx="278.5" cy="170" r="1.35"/>
<circle cx="284.8" cy="165.7" r=".75"/>
<circle cx="288.8" cy="174.4" r=".75"/>
<circle cx="295.1" cy="170" r="1.35"/>
<circle cx="295.1" cy="165.8" r=".7"/>
<circle cx="301.5" cy="174.4" r=".75"/>
<circle cx="322.7" cy="173.6" r="1.27"/>
<circle cx="327.6" cy="172.9" r="1.25"/>
<circle cx="344.8" cy="167" r=".05"/>
<circle cx="148.7" cy="226.9" r="1.5"/>
<circle cx="161.4" cy="235.6" r="2.7"/>
<circle cx="174" cy="226.9" r="1.5"/>
<circle cx="194.7" cy="235.6" r="2.7"/>
<circle cx="194.7" cy="227.2" r="1.4"/>
<circle cx="161.3" cy="244" r="1.4"/>
<circle cx="182" cy="244.3" r="1.5"/>
<circle cx="207.3" cy="244.3" r="1.5"/>
</g>
<g fill="none" stroke="#000" stroke-width=".19">
<path d="M201.8 79.9h1.2M201.8 79.2h1.2M201.8 93h1.2M201.8 92.7h1.2M201.8 91.5h1.2M201.8 91.2h1.2M201.8 81.2h1.2M201.8 102.7h1.2M201.8 102.1h1.2M201.8 100.9h1.2M201.8 172.2h1.2M201.8 165.8h1.2"/>
<path d="M201.8 163.8h1.2"/>
</g>
<!-- layer: DETAIL -->
<path d="M277.6 185.2l-.9 1.9-.5-.4zM370.8 267.3h1.3l.3 .3a1.61 1.61 0 0 1-.3 2.1l-1.3 .1v-.4h1a.54 .54 0 0 0 .5-.5v-.8a.54 .54 0 0 0-.5-.5h-1zM380.3 267.3h.3v1.6a.63 .63 0 0 0 .7 .5 .63 .63 0 0 0 .6-.5v-1.6h.3v1.6a.94 .94 0 0 1-.9 .9 .94 .94 0 0 1-1-.9z" fill="#000"/>
<g fill="none" stroke="#000" stroke-width=".19">
<path d="M276.4 186.9l-13.3 19.2h-4M277.6 185.2l-.9 1.9-.5-.4zM317 253.5h1M317 254h1M317 256.5h1M317 257h1M317 259.5h1M317.5 253v1M317.5 256v1M317.5 259v1M317 260h1M317 262.5h1"/>
<path d="M317 263h1M317 265.5h1M317 266h1M317 268.5h1M317 269h1M317 274.5h1M317 275h1M317.5 262v1M317.5 265v1M317.5 268v1M317.5 274v1M317.5 271h1.6l-.6 1h-1.5z"/>
<path d="M319.8 267.8h.3l-.1 .3-.3-.1zM370.8 267.3h1.3l.3 .3a1.61 1.61 0 0 1-.3 2.1l-1.3 .1v-.4h1a.54 .54 0 0 0 .5-.5v-.8a.54 .54 0 0 0-.5-.5h-1zM380.3 267.3h.3v1.6a.63 .63 0 0 0 .7 .5 .63 .63 0 0 0 .6-.5v-1.6h.3v1.6a.94 .94 0 0 1-.9 .9 .94 .94 0 0 1-1-.9z"/>
</g>
<text font-size="7.8" x="37.5" y="259.1">OutLine</text>
<g font-size="4.1">
<text x="244.8" y="64.4" transform="rotate(37 244.8 64.4)">⌀2.60</text>
<text x="244.8" y="64.4" transform="rotate(37 244.8 64.4)">⌀</text>
<text x="287.7" y="76.1" transform="rotate(-67 287.7 76.1)">⌀5.60</text>
<text x="287.7" y="76.1" transform="rotate(-67 287.7 76.1)">⌀</text>
<text x="307.5" y="78" transform="rotate(-63 307.5 78)">⌀2.70</text>
<text x="307.5" y="78" transform="rotate(-63 307.5 78)">⌀</text>
<text x="298.1" y="120.5" transform="rotate(-41 298.1 120.5)">⌀3.70</text>
<text x="298.1" y="120.5" transform="rotate(-41 298.1 120.5)">⌀</text>
<text x="262.5" y="143.7" transform="rotate(-37 262.5 143.7)">⌀4.00</text>
<text x="262.5" y="143.7" transform="rotate(-37 262.5 143.7)">⌀</text>
<text x="217.1" y="144.5" transform="rotate(36 217.1 144.5)">⌀2.50</text>
<text x="217.1" y="144.5" transform="rotate(36 217.1 144.5)">⌀</text>
<text x="221.4" y="182.5" transform="rotate(-16 221.4 182.5)">⌀2.40</text>
<text x="221.4" y="182.5" transform="rotate(-16 221.4 182.5)">⌀</text>
<text x="349.3" y="181.7" transform="rotate(24 349.3 181.7)">⌀2.50</text>
<text x="349.3" y="181.7" transform="rotate(24 349.3 181.7)">⌀</text>
<text x="137.3" y="204.4" transform="rotate(62 137.3 204.4)">⌀1.50</text>
<text x="137.3" y="204.4" transform="rotate(62 137.3 204.4)">⌀</text>
<text x="198.6" y="220.2" transform="rotate(-55 198.6 220.2)">⌀1.40</text>
<text x="198.6" y="220.2" transform="rotate(-55 198.6 220.2)">⌀</text>
<text x="154.5" y="222.1" transform="rotate(12 154.5 222.1)">⌀1.50</text>
<text x="154.5" y="222.1" transform="rotate(12 154.5 222.1)">⌀</text>
<text x="167.9" y="251.8" transform="rotate(71 167.9 251.8)">⌀2.70</text>
<text x="167.9" y="251.8" transform="rotate(71 167.9 251.8)">⌀</text>
<text x="185.5" y="249" transform="rotate(60 185.5 249)">⌀1.50</text>
<text x="185.5" y="249" transform="rotate(60 185.5 249)">⌀</text>
<text x="215.9" y="250.1" transform="rotate(38 215.9 250.1)">⌀1.50</text>
<text x="215.9" y="250.1" transform="rotate(38 215.9 250.1)">⌀</text>
<text x="210.7" y="253.6" transform="rotate(50 210.7 253.6)">⌀2.70</text>
<text x="210.7" y="253.6" transform="rotate(50 210.7 253.6)">⌀</text>
<text x="135.1" y="258.8" transform="rotate(-31 135.1 258.8)">⌀1.40</text>
<text x="135.1" y="258.8" transform="rotate(-31 135.1 258.8)">⌀</text>
</g>
<g font-size="3.9">
<text x="46.2" y="20">A</text>
<text x="91.7" y="20">B</text>
<text x="137.2" y="20">C</text>
<text x="182.7" y="20">D</text>
<text x="228.2" y="20">E</text>
<text x="273.7" y="20">F</text>
<text x="319.2" y="20">G</text>
<text x="364.7" y="20">H</text>
<text x="299" y="46.8">Bottom View</text>
<text x="20.5" y="49.2">1</text>
<text x="85.2" y="49.8">TOP View</text>
<text x="258.8" y="53.4">0.80</text>
<text x="397" y="49.2">1</text>
<text x="303.4" y="63.7" transform="rotate(-90 303.4 63.7)">40.70</text>
<text x="344.1" y="63.7" transform="rotate(-90 344.1 63.7)">0.00</text>
<text x="107.7" y="69.7" transform="rotate(-90 107.7 69.7)">45.20</text>
<text x="118.7" y="69.9" transform="rotate(-90 118.7 69.9)">56.20</text>
<text x="167.9" y="69" transform="rotate(-90 167.9 69)">105.40</text>
<text x="187.4" y="71.8">1.20</text>
<text x="283.4" y="70.6" transform="rotate(-90 283.4 70.6)">60.70</text>
<text x="224" y="72.6">0.50</text>
<text x="268.7" y="75.1" transform="rotate(-90 268.7 75.1)">75.40</text>
<text x="42.9" y="79.4">84.00</text>
<text x="73.4" y="78.1">85.30</text>
<text x="218.6" y="83.3">82.90</text>
<text x="274.7" y="81.6" transform="rotate(-90 274.7 81.6)">4.35</text>
<text x="311.5" y="80" transform="rotate(-63 311.5 80)">(PTH)</text>
<text x="359.5" y="85.6">80.60</text>
<text x="20.5" y="99.6">2</text>
<text x="255.3" y="96.8" transform="rotate(-90 255.3 96.8)">88.84</text>
<text x="261.3" y="99.5">3.70</text>
<text x="313.3" y="101.3" transform="rotate(-90 313.3 101.3)">30.84</text>
<text x="397" y="99.6">2</text>
<text x="351.7" y="107.2">59.02</text>
<text x="222.4" y="109.4" transform="rotate(-24 222.4 109.4)">R2.40</text>
<text x="262.4" y="123.2" transform="rotate(-90 262.4 123.2)">4.00</text>
<text x="299.8" y="142.5">4.00</text>
<text x="351.7" y="148.8">17.42</text>
<text x="20.5" y="150">3</text>
<text x="84.5" y="155.7" transform="rotate(41 84.5 155.7)">R3.00</text>
<text x="397" y="150">3</text>
<text x="42.7" y="163.4">0.00</text>
<text x="145.3" y="165" transform="rotate(-47 145.3 165)">R3.00</text>
<text x="205.3" y="163.1">3.10</text>
<text x="326" y="164.4" transform="rotate(-90 326 164.4)">3.70</text>
<text x="351.7" y="166.2">0.00</text>
<text x="27.9" y="172.4">9.00</text>
<text x="42.7" y="169.5">6.10</text>
<text x="217" y="172.9">6.70</text>
<text x="315.1" y="168.9" transform="rotate(-90 315.1 168.9)">2.40</text>
<text x="366.5" y="169.3">3.05</text>
<text x="382.8" y="172.1">5.90</text>
<text x="301.7" y="183.3">2.60</text>
<text x="62.5" y="194.3" transform="rotate(-90 62.5 194.3)">0.00</text>
<text x="69.5" y="194.3" transform="rotate(-90 69.5 194.3)">7.00</text>
<text x="96.7" y="196.7" transform="rotate(-90 96.7 196.7)">34.20</text>
<text x="102.7" y="196.7" transform="rotate(-90 102.7 196.7)">40.20</text>
<text x="137.7" y="196.7" transform="rotate(-90 137.7 196.7)">75.20</text>
<text x="143.7" y="196.7" transform="rotate(-90 143.7 196.7)">81.20</text>
<text x="161.4" y="196.7" transform="rotate(-90 161.4 196.7)">98.90</text>
<text x="253.5" y="196.3" transform="rotate(-90 253.5 196.3)">90.55</text>
<text x="20.5" y="200.4">4</text>
<text x="241.4" y="199.4" transform="rotate(-90 241.4 199.4)">102.70</text>
<text x="326.9" y="199.2" transform="rotate(-90 326.9 199.2)">17.20</text>
<text x="397" y="200.4">4</text>
<text x="186.7" y="204.4">12.68</text>
<text x="230.3" y="207.6">SEE DETAIL</text>
<text x="256.7" y="207.6">B</text>
<text x="277.7" y="209" transform="rotate(-90 277.7 209)">66.35</text>
<text x="294.4" y="209.3" transform="rotate(-90 294.4 209.3)">49.70</text>
<text x="106.4" y="210.2">SCALE 1.000</text>
<text x="155.8" y="212.2">12.68</text>
<text x="183.8" y="212.7">6.34</text>
<text x="272.9" y="218.3">SCALE 1.000</text>
<text x="137.5" y="223.3" transform="rotate(-90 137.5 223.3)">4.34</text>
<text x="126.1" y="238.5" transform="rotate(-90 126.1 238.5)">8.54</text>
<text x="221.3" y="240.5" transform="rotate(-90 221.3 240.5)">8.54</text>
<text x="20.5" y="250.8">5</text>
<text x="397" y="250.8">5</text>
<text x="163.6" y="253.3" transform="rotate(71 163.6 253.3)">(PTH)</text>
<text x="207.2" y="256.5" transform="rotate(50 207.2 256.5)">(PTH)</text>
<text x="102.8" y="265.7">DETAIL B</text>
<text x="149" y="264.2">6.35</text>
<text x="188.7" y="265.5">12.68</text>
<text x="95.5" y="270.2">SCALE 2.000</text>
<text x="46.2" y="280">A</text>
<text x="91.7" y="280">B</text>
<text x="137.2" y="280">C</text>
<text x="182.7" y="280">D</text>
<text x="228.2" y="280">E</text>
<text x="273.7" y="280">F</text>
<text x="319.2" y="280">G</text>
<text x="364.7" y="280">H</text>
</g>
<g font-size="3.3">
<text x="363.3" y="269.8">AMD</text>
<text x="373.1" y="269.8">GPU</text>
<text x="382.8" y="269.8">Board</text>
</g>
<g font-size="2.6">
<text x="320.4" y="23.5">REV</text>
<text x="327.6" y="23.5">DESCRIPTION OF CHANGE</text>
<text x="368.2" y="23.5">REV BY</text>
<text x="385" y="23.5">DATE</text>
<text x="331.6" y="257.5">MODEL</text>
<text x="388.5" y="260.5">UNIT</text>
<text x="390.2" y="263.5">mm</text>
<text x="348.5" y="272.5">SIZE</text>
<text x="350.2" y="275.5">A3</text>
<text x="361.1" y="275.5">5</text>
<text x="363.6" y="272.5">SHEET</text>
<text x="366.2" y="275.5">OF</text>
<text x="373" y="275.5">6</text>
</g>
<g font-size="2">
<text x="349" y="248.3">DESIGNED BY</text>
<text x="357.8" y="251.3">Framework</text>
<text x="373" y="248.3">DRAWN BY</text>
<text x="349" y="254.3">CHECKED BY</text>
<text x="357.8" y="257.3">Framework</text>
<text x="373" y="254.3">APPROVED BY</text>
<text x="381.8" y="257.3">Framework</text>
<text x="349" y="260.3">ISSUED DATE</text>
<text x="380.7" y="260.3">SCALE</text>
<text x="349" y="266.3">DRAWING FILE NAME</text>
</g>
<g font-size="1.4">
<text x="325.4" y="261.6">THIRD ANGLE PROJECTION</text>
<text x="380.1" y="272.1">REVISION</text>
<text x="388.6" y="272.1">VERSION</text>
</g>
<g font-size="1.3">
<text x="305.2" y="248.8">UNLESS</text>
<text x="306.2" y="250.3">TOLERANCE</text>
<text x="312" y="248.8">SPECIFIED</text>
<text x="315.9" y="250.3">ARE:</text>
<text x="302.8" y="257">300</text>
<text x="306.6" y="254">300 ABOVE :</text>
<text x="307.9" y="257">X</text>
<text x="311.5" y="257">150 :</text>
<text x="318.9" y="254">0.20</text>
<text x="318.9" y="257">0.15</text>
<text x="302.7" y="260">150</text>
<text x="303.5" y="263">50</text>
<text x="308.2" y="260">X</text>
<text x="308.2" y="263">X</text>
<text x="312.1" y="260">50 :</text>
<text x="312.1" y="263">20 :</text>
<text x="318.9" y="260">0.10</text>
<text x="318.9" y="263">0.075</text>
<text x="305.8" y="266">20mm BELOW :</text>
<text x="309" y="269">ANGLES :</text>
<text x="318.9" y="266">0.05</text>
<text x="318.9" y="269">1</text>
<text x="303.5" y="275">CONCENTRICITY :</text>
<text x="307.4" y="272">FLATNESS :</text>
<text x="318.9" y="275">0.05</text>
<text x="320.2" y="272">0.20</text>
</g>
</svg>
